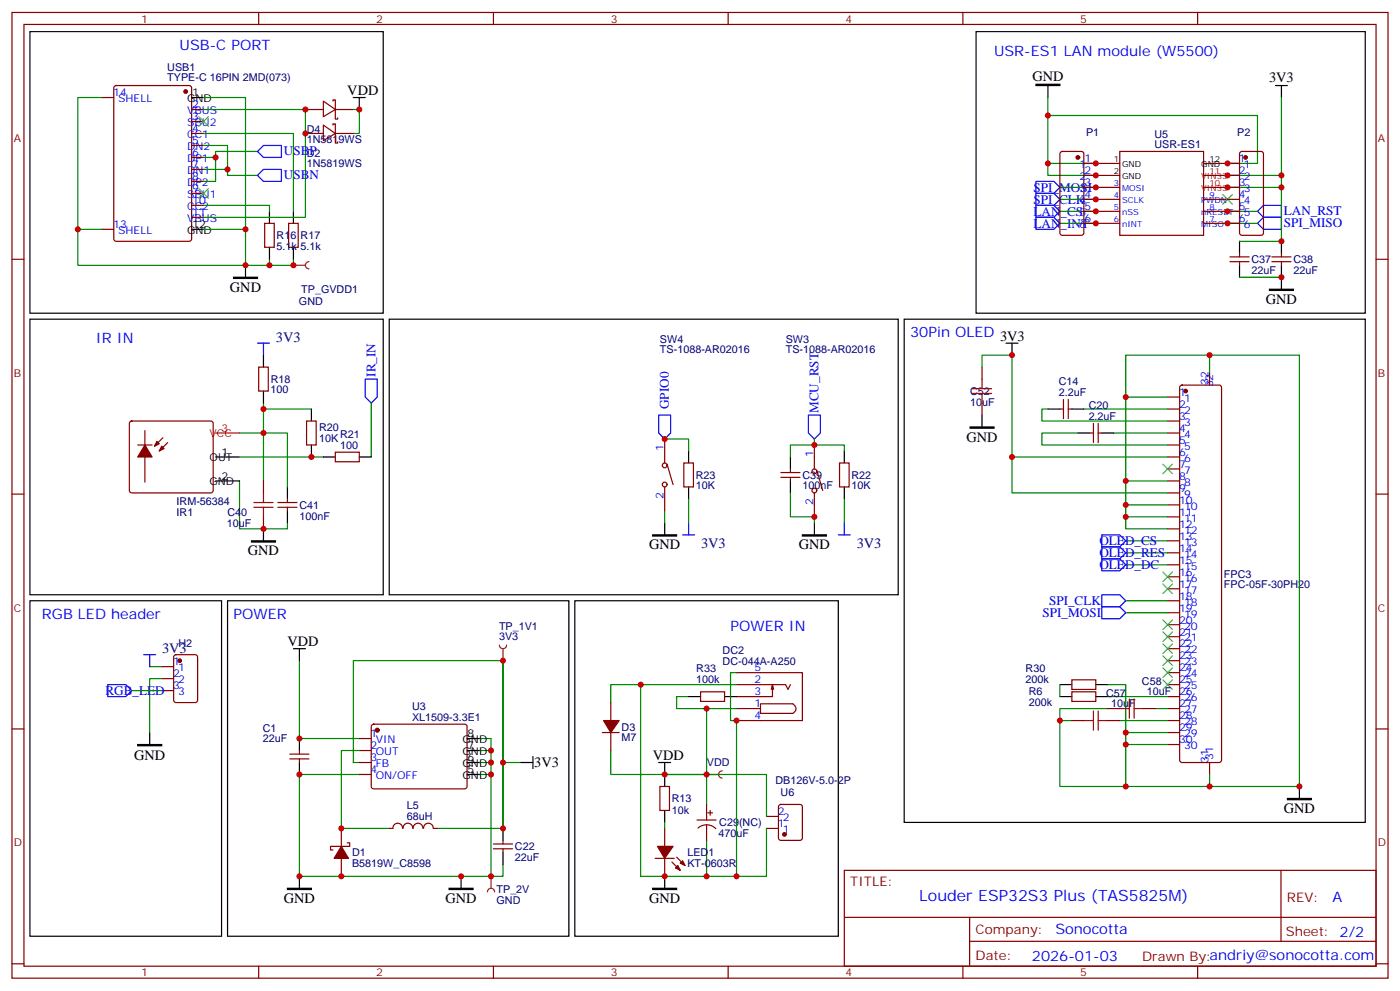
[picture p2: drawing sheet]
<svg xmlns="http://www.w3.org/2000/svg" width="412mm" height="292mm" viewBox="0 0 412 292" stroke-linecap="round" stroke-linejoin="round" font-family="sans-serif">
<g fill="none" stroke="#870000" stroke-width=".35">
<path d="M3.5 3.7h405.4v284.3h-405.4zM7.1 7.2h398.2v277.3h-398.2zM76.2 3.7v3.5M145.3 3.7v3.5M214.5 3.7v3.5M283.6 3.7v3.5M352.8 3.7v3.5M3.5 76.3h3.6M78 65.8h2.8v7h-2.8zM85 65.8h2.8v7h-2.8zM405.3 76.3h3.6M3.5 145.5h3.6"/>
<path d="M405.3 145.5h3.6M3.5 214.6h3.6M405.3 214.6h3.6M248.7 256.3h156.6v28.2h-156.6zM377.3 256.3v20.9M248.7 270.1h156.5M285.6 277.2h119.6M285.6 270.1v14.1M3.5 283.8h3.6M76.2 284.5v3.5M145.3 284.5v3.5M214.5 284.5v3.5"/>
<path d="M283.6 284.5v3.5M352.8 284.5v3.5M405.3 283.8h3.6"/>
</g>
<path d="M79.4 76.3v1.8h-7.1M86.4 76.3v1.8h-7M70.6 141.6v14.1h14.1v-1.7" fill="none" stroke="#008700" stroke-width=".35"/>
<path d="M79.4 62.2v3.6M79.4 72.8v3.5M86.4 62.2v3.6M86.4 72.8v3.5" fill="none" stroke="#000" stroke-width=".35"/>
<path d="M38.3 124.2l.5-.2h23.3l.5 .2 .2 .5v19.7l-.2 .5-.5 .2h-23.3l-.5-.2-.2-.5v-19.7z" fill="#fff" stroke="#870000" stroke-width=".35"/>
<g fill="none" stroke="#000" stroke-width=".35">
<path d="M8.8 9.3h104.1v82.9h-104.1zM287.5 9.3h114.7v82.9h-114.7zM56.4 28.7h3.6M308.7 25.2v3.5M375.7 25.2h3.5M377.5 25.2v3.5M56.4 67.5h3.6M72.3 78.1v3.5M365.1 71v3.6M365.1 78.1v3.5M377.5 71v3.6M377.5 78.1v7.1"/>
<path d="M8.8 94h104.1v81.1h-104.1zM114.7 94h149.9v81.1h-149.9zM77.6 104.6v3.5M77.6 115.1v3.6M63.5 134.5h7.1M91.7 120.4v3.6M91.7 131v3.5M95.2 134.5h3.6M105.8 134.5h3.6M202.8 132.8v3.5M232.8 134.5v3.6M248.7 132.8v3.5"/>
<path d="M63.5 141.6h7.1M77.6 155.7v3.5M84.7 143.4v3.5M84.7 150.4v3.6M195.8 154v3.5M202.8 143.4v3.5M232.8 141.6v3.5M239.9 154v3.5M248.7 143.4v3.5"/>
</g>
<path d="M63.5 127.5h7.1" fill="none" stroke="#f00" stroke-width=".35"/>
<g fill="#870000" stroke="#870000" stroke-width=".35">
<path d="M42.7 131l2.1 3.5h-4.2z"/>
<path d="M47.6 131.4l.7 .7-1.4 .7z"/>
<path d="M46.2 130l.7 .7-1.4 .7z"/>
<circle cx="54.7" cy="27" r=".53"/>
</g>
<g fill="none" stroke="#870000" stroke-width=".35">
<path d="M30 28.7h3.5M33.7 25.4l.5-.2h21.5l.7 .4v44.7l-.4 .7h-21.8l-.6-.4-.1-44.7zM56.4 32.2h3.6M56.4 35.8h3.6M56.4 39.3h3.6M56.4 42.8h3.6M56.4 46.4h3.6M56.4 49.9h3.6M56.4 53.4h3.6M56.4 56.9h3.6M322.8 48.1h7M322.8 51.6h7"/>
<path d="M322.8 55.2h7M322.8 58.7h7M329.8 44.6h24.7v24.7h-24.7zM354.5 48.1h7.1M354.5 51.6h7.1M354.5 55.2h7.1M354.5 58.7h7.1M30 67.5h3.5M56.4 60.5h3.6M56.4 64h3.6M322.8 62.2h7M322.8 65.8h7"/>
<path d="M354.5 62.2h7.1M354.5 65.8h7.1M362.3 77h5.6M362.3 75.6h5.6M365.1 74.6v1M365.1 77v1.1M374.6 77h5.7M374.6 75.6h5.7M377.5 74.6v1M377.5 77v1.1M76.2 108.1h2.8v7h-2.8zM40.6 131h4.2"/>
<path d="M42.7 126.8v15.2M48 128.9l-2.5 2.5M49.4 130.3l-2.5 2.5M90.3 124h2.8v7h-2.8zM98.8 133.1h7v2.9h-7zM201.4 136.3h2.9v7.1h-2.9zM230 139.1h5.7M232.8 138.1v1M247.3 136.3h2.8v7.1h-2.8zM77.6 141.6v3.5M77.6 152.2v3.5M81.8 148h5.7"/>
<path d="M81.8 149.4h5.7M84.7 146.9v1.1M84.7 149.4v1M230 140.5h5.7M232.8 140.5v1.1"/>
</g>
<path d="M305.2 24.8h7v.4h-7zM68.8 81.6h7v.4h-7zM373.9 85.2h7.1v.3h-7.1zM74.1 159.2h7v.4h-7zM192.3 157.5h7v.3h-7zM236.4 157.5h7v.3h-7z" fill="#000" stroke="#000" stroke-width=".35"/>
<g fill="none" stroke="#008700" stroke-width=".35">
<path d="M30 28.7h-7.1v38.8h7.1M60 28.7h12.3v38.8M60 32.2h30v31.8h-30M60 39.3h26.4v22.9M308.7 28.7v19.4h14.1M308.7 34h61.7v14.1h-8.8M377.5 28.7v22.9h-15.9M60 42.8h7v8.8h8.8M60 46.4h3.5M60 49.9h7M75.8 44.6h-12.3v8.8h-3.5M308.7 48.1v3.5h14.1"/>
<path d="M312.2 55.2h10.6M312.2 58.7h10.6M377.5 51.6v3.6h-15.9M377.5 55.2v15.8h-12.4M22.9 67.5v10.6h49.4v-10.6h-12.3M60 60.5h19.4v1.7M312.2 62.2h10.6M312.2 65.8h10.6M361.6 62.2h8.8M361.6 65.8h8.8M365.1 81.6h12.4M77.6 118.7v22.9"/>
<path d="M109.4 118.7v15.8M70.6 127.5h14.1v15.9M70.6 134.5h24.6M77.6 120.4h14.1M195.8 129.3h7v3.5M239.9 131h8.8v1.8M195.8 150.4v3.6M202.8 146.9v7.1M248.7 146.9v7.1"/>
</g>
<path d="M74.8 149.4h5.6M74.8 148h5.6M77.6 145.1v2.9M77.6 149.4v2.8" fill="none" stroke="#a10000" stroke-width=".35"/>
<g fill="none" stroke="#00f" stroke-width=".35">
<path d="M75.8 44.6l1.8-1.8h5.3v3.6h-5.3zM77.6 49.9h5.3v3.5h-5.3l-1.8-1.8zM305.2 53.4h5.2l1.8 1.8-1.8 1.7h-5.2zM305.2 56.9h5.2l1.8 1.8-1.8 1.8h-5.2zM305.2 60.5h5.2l1.8 1.7-1.8 1.8h-5.2zM305.2 64h5.2l1.8 1.8-1.8 1.7h-5.2zM370.4 65.8l1.8-1.8h5.3v3.5h-5.3zM370.4 62.2l1.8-1.7h5.3v3.5h-5.3zM75.8 101h3.6M77.6 101v3.6M107.6 111.6h3.5v5.3l-1.7 1.8-1.8-1.8zM194 122.2h3.6v5.3l-1.8 1.8-1.8-1.8z"/>
<path d="M238.1 122.2h3.6v5.3l-1.8 1.8-1.8-1.8zM201.1 157.5h3.5M202.8 154v3.5M246.9 157.5h3.6M248.7 154v3.5"/>
</g>
<path d="M58.6 34.4l2.8 2.8M61.4 34.4l-2.8 2.8M58.6 55.5l2.8 2.8M61.4 55.5l-2.8 2.8M360.2 57.3l2.8 2.8M363 57.3l-2.8 2.8" fill="none" stroke="#3c3" stroke-width=".35"/>
<path d="M86.4 78.1h3.6M91 77a1.06 1.06 0 0 0-1 1.1 1.06 1.06 0 0 0 1 1.1" fill="none" stroke="#8c2424" stroke-width=".35"/>
<circle cx="86.4" cy="78.1" r=".18" fill="#8c2424"/>
<g fill="none" stroke="#000" stroke-width=".35">
<path d="M266.3 94h135.9v148.1h-135.9zM296.3 101h3.6M298.1 101v3.6M289.3 122.2v3.5M308.7 120.4h3.5M315.7 120.4h3.6M317.5 127.5h3.5M324.6 127.5h3.5M8.8 176.9h56.5v98.8h-56.5zM44.1 215.7v3.5M312.2 205.1h3.5M312.2 201.6h3.5"/>
<path d="M322.8 205.1h3.5M322.8 201.6h3.5M382.8 231.6v3.5"/>
</g>
<g fill="none" stroke="#870000" stroke-width=".35">
<path d="M312.4 44.8l.5-.2h5.7l.6 .4 .1 23.6-.5 .6-5.9 .1-.6-.5-.1-23.5zM319.3 48.1h3.5M319.3 51.6h3.5M319.3 55.2h3.5M319.3 58.7h3.5M361.6 48.1h3.5M361.6 51.6h3.5M361.6 55.2h3.5M361.6 58.7h3.5M365.4 44.8l.4-.2h5.7l.6 .4 .1 23.6-.5 .6-5.9 .1-.6-.5-.1-23.5zM319.3 62.2h3.5M319.3 65.8h3.5"/>
<path d="M361.6 62.2h3.5M361.6 65.8h3.5M289.3 108.1v3.5M289.3 118.7v3.5M313.3 117.6v5.7M314.7 117.6v5.7M344 116.9h3.5M347.7 113.6l.5-.2h10.9l.5 .2 .2 .5v109.7l-.2 .5-.5 .2h-10.9l-.5-.2-.2-.5v-109.7zM356.3 109.9v3.5M312.2 120.4h1.1M314.7 120.4h1M321 127.5h1.1"/>
<path d="M322.1 124.7v5.6M323.5 127.5h1.1M323.5 124.7v5.6M344 120.4h3.5M344 124h3.5M344 127.5h3.5M344 131h3.5M344 134.5h3.5M344 138.1h3.5M344 141.6h3.5M344 145.1h3.5M344 148.7h3.5"/>
<path d="M344 152.2h3.5M344 155.7h3.5M344 159.2h3.5M344 162.8h3.5M344 166.3h3.5M344 169.8h3.5M344 173.4h3.5M344 176.9h3.5M47.6 196.3h3.6M47.6 199.8h3.6M51.4 193l.5-.2h5.6l.7 .4v13l-.5 .6-5.8 .1-.7-.5v-12.9zM344 180.4h3.5"/>
<path d="M344 183.9h3.5M344 187.5h3.5M344 191h3.5M344 194.5h3.5M344 198h3.5M47.6 203.3h3.6M315.7 203.7h7.1v2.8h-7.1zM315.7 200.2h7.1v2.8h-7.1zM315.7 212.2h3.6M326.3 208.6h3.5M326.3 212.2h3.5M336.9 208.6h3.5"/>
<path d="M344 201.6h3.5M344 205.1h3.5M344 208.6h3.5M344 212.2h3.5M344 215.7h3.5M344 219.2h3.5M356.3 224.5v3.5"/>
</g>
<g fill="#870000" stroke="#870000" stroke-width=".35">
<circle cx="52.9" cy="194.5" r=".53"/>
<circle cx="349.2" cy="115.1" r=".53"/>
<circle cx="317.5" cy="46.4" r=".53"/>
<circle cx="366.9" cy="46.4" r=".53"/>
</g>
<path d="M285.8 125.7h7v.4h-7zM40.6 219.2h7v.4h-7zM379.2 235.1h7.1v.3h-7.1z" fill="#000" stroke="#000" stroke-width=".35"/>
<g fill="none" stroke="#008700" stroke-width=".35">
<path d="M289.3 108.1v-3.5h8.8v29.9h45.9M331.6 116.9v24.7h12.4M356.3 104.6h26.5v127h-26.5v-3.6M356.3 109.9v-5.3h-24.7v12.3h12.4M298.1 134.5v10.6h45.9M308.7 120.4h-1.8v3.6h37.1M317.5 127.5h-10.6v3.5h37.1M319.3 120.4h24.7M328.1 127.5h15.9M331.6 141.6v7.1h12.4M331.6 148.7v3.5h12.4M331.6 152.2v3.5h12.4"/>
<path d="M331.6 159.2h12.4M331.6 162.8h12.4M331.6 166.3h12.4M331.6 176.9h12.4M44.1 196.3h3.5M47.6 199.8h-3.5v15.9M88.2 196.3v21.2M148.2 194.5v30h5.3M331.6 180.4h12.4M38.8 203.3h8.8M312.2 201.6v3.5M315.7 212.2h-3.5v19.4h19.4"/>
<path d="M326.3 208.6h-14.1v3.6M326.3 201.6h5.3v14.1M326.3 205.1h17.7M329.8 212.2h14.2M340.4 208.6h3.6M344 219.2h-12.4v12.4h24.7M344 215.7h-12.4v3.5M104.1 224.5v-30h44.1v49.4"/>
</g>
<path d="M324.6 175.1h5.2l1.8 1.8-1.8 1.7h-5.2zM324.6 178.6h5.2l1.8 1.8-1.8 1.8h-5.2zM42.3 192.8h3.6M44.1 192.8v3.5M31.7 201.6h5.3l1.8 1.7-1.8 1.8h-5.3z" fill="none" stroke="#00f" stroke-width=".35"/>
<g fill="none" stroke="#3c3" stroke-width=".35">
<path d="M342.5 136.7l2.9 2.8M345.4 136.7l-2.9 2.8M342.5 168.4l2.9 2.8M342.5 171.9l2.9 2.9M345.4 168.4l-2.9 2.8M345.4 171.9l-2.9 2.9M342.5 182.5l2.9 2.8M342.5 186.1l2.9 2.8M342.5 196.6l2.9 2.9M342.5 193.1l2.9 2.8M342.5 189.6l2.9 2.8M345.4 182.5l-2.9 2.8"/>
<path d="M345.4 186.1l-2.9 2.8M345.4 196.6l-2.9 2.9M345.4 193.1l-2.9 2.8M345.4 189.6l-2.9 2.8M342.5 200.2l2.9 2.8M345.4 200.2l-2.9 2.8"/>
</g>
<path d="M286.5 115.9h5.6M286.5 114.4h5.6M289.3 111.6v2.8M289.3 115.9v2.8M319.3 212.2h2.8M322.1 209.3v5.7M323.5 212.2h2.8M323.5 209.3v5.7M329.8 208.6h2.9M332.7 205.8v5.7M334.1 208.6h2.8M334.1 205.8v5.7" fill="none" stroke="#a10000" stroke-width=".35"/>
<path d="M144.6 258v3.5M143.6 262.6a1.06 1.06 0 0 1 1-1.1 1.06 1.06 0 0 1 1.1 1.1" fill="none" stroke="#8c2424" stroke-width=".35"/>
<circle cx="144.6" cy="258" r=".18" fill="#8c2424"/>
<path d="M88.2 194.5v1.8M88.2 217.5h17.6M141.1 217.5h3.5v40.5M104.1 224.5h1.7M105.8 228h-17.6v30h60v-3.5M105.8 221h-5.3v22.9h14.2M141.1 228h3.5M141.1 224.5h3.5M141.1 221h3.5M148.2 224.5v19.4h-19.4" fill="none" stroke="#008700" stroke-width=".35"/>
<circle cx="111.1" cy="215" r=".53" fill="#870000" stroke="#870000" stroke-width=".35"/>
<g fill="none" stroke="#870000" stroke-width=".35">
<path d="M105.8 217.5h3.6M109.6 213.4l.5-.2 27.1 .1 .4 .6-.1 17.9-.6 .5-27.1-.1-.4-.6v-17.7zM85.4 223.4h5.6M85.4 222h5.6M88.2 221v1M88.2 223.4v1.1M105.8 221h3.6M105.8 224.5h3.6M105.8 228h3.6M145.3 249.9h5.7M145.3 248.5h5.7M148.2 247.4v1.1"/>
<path d="M148.2 249.9v1.1"/>
</g>
<g fill="none" stroke="#000" stroke-width=".35">
<path d="M86.4 191h3.6M88.2 191v3.5M88.2 217.5v3.5M137.6 217.5h3.5M88.2 224.5v3.5M137.6 228h3.5M137.6 224.5h3.5M137.6 221h3.5M153.5 224.5h3.5M157 222.7v3.6M88.2 258v3.5M135.8 258v3.5"/>
<path d="M148.2 243.9v3.5M148.2 251v3.5"/>
</g>
<path d="M84.7 261.5h7v.4h-7zM132.3 261.5h7v.4h-7z" fill="#000" stroke="#000" stroke-width=".35"/>
<path d="M147.1 189.9a1.06 1.06 0 0 0 1.1 1.1 1.06 1.06 0 0 0 1-1.1M148.2 191v3.5" fill="none" stroke="#8c2424" stroke-width=".35"/>
<circle cx="148.2" cy="194.5" r=".18" fill="#8c2424"/>
<path d="M100.5 243.9v5.3M100.5 252.7v5.3M102.3 248.1h.7v1.1h-5.6v1.1h.7M114.7 243.9h1M115.8 243.9a1.41 1.41 0 0 1 1.4-1.5 1.41 1.41 0 0 1 1.4 1.5M118.7 243.9a1.41 1.41 0 0 1 1.4-1.5 1.41 1.41 0 0 1 1.5 1.5M121.7 243.9a1.41 1.41 0 0 1 1.4-1.5 1.41 1.41 0 0 1 1.4 1.5M124.8 243.9a1.41 1.41 0 0 1 1.4-1.5 1.41 1.41 0 0 1 1.4 1.5M127.7 243.9h1.1" fill="none" stroke="#870000" stroke-width=".35"/>
<path d="M100.5 249.2l2.2 3.5h-4.3z" fill="#870000" stroke="#870000" stroke-width=".35"/>
<path d="M67 176.9h100.6v98.8h-100.6z" fill="none" stroke="#000" stroke-width=".35"/>
<path d="M208.1 228h3.6M212.7 227a1.06 1.06 0 0 0-1 1 1.06 1.06 0 0 0 1 1.1" fill="none" stroke="#8c2424" stroke-width=".35"/>
<circle cx="208.1" cy="228" r=".18" fill="#8c2424"/>
<g fill="none" stroke="#008700" stroke-width=".35">
<path d="M104.1 32.2h1.7v7.1h-1.7M239.9 129.3v1.7h-7.1v3.5M232.8 145.1v7.1h7.1v1.8M217 198h-1.8v14.2h1.8v45.8h-28.3v-56.4h28.3M188.7 201.6h-8.8v5.3M202.8 205.1h-3.5v3.5h8.8M217 208.6h-8.9v19.4M179.9 221v7h28.2M208.1 228h17.7v12.4M208.1 228v8.9M195.8 242.1v1.8M208.1 247.4v10.6"/>
<path d="M225.8 243.9v14.1h-8.8"/>
</g>
<g fill="none" stroke="#870000" stroke-width=".35">
<path d="M90 32.2h5.2M90 39.3h5.2M95.2 29.8l3.6 2.4-3.6 2.2zM95.2 36.8l3.6 2.5-3.6 2.1zM98.1 29.8v-.4h.7v2.8M98.1 36.8v-.3h.7v2.8M98.8 32.2v2.9h.7v-.4M98.8 39.3v2.8h.7v-.3M98.8 32.2h5.3M98.8 39.3h5.3M195.8 129.3v7M196.5 136.7l1.8 6"/>
<path d="M239.9 131v7.1M240.6 138.4l1.8 6M195.8 143.4v7M239.9 145.1v7.1M217 198h19.4v14.2h-19.4M177.4 215.7h5M179.9 206.9v5.3M179.9 215.7v5.3M206.4 203.7h7v2.8h-7zM217 201.6h14.4l.7 1.4 .7-1.4M217 208.6h7M224 207.2l9.6 .1a1.6 1.6 0 0 1 .6 2.1l-.7 .6h-9.5z"/>
<path d="M227.5 201.6v3.5h-10.5M227.5 201.6l-.3 1.4M227.5 201.6l.4 1.4M194.4 231.6h2.8v7h-2.8zM208.1 236.9v4.5M208.5 239.3h1.4M209.2 238.6v1.4M229.5 237.1l.5-.2h5.7l.6 .4 .1 9.4-.5 .7h-5.9l-.6-.4-.1-9.4zM193 252.7h5.6M195.8 243.9v5.3M195.8 252.7v5.3M197.9 253.8l2.5 2.5"/>
<path d="M199.3 252.4l2.5 2.4M205.3 241.4h5.7M205.6 243.8a3.8 3.8 0 0 1 5.2 .2M208.1 242.9v4.5M225.8 243.9h3.5M225.8 240.4h3.5"/>
<circle cx="195.8" cy="137" r=".71"/>
<circle cx="239.9" cy="138.8" r=".71"/>
<circle cx="195.8" cy="142.7" r=".71"/>
<circle cx="239.9" cy="144.4" r=".71"/>
</g>
<g fill="#870000" stroke="#870000" stroke-width=".35">
<path d="M177.8 212.2h4.6l-2.5 3.5z"/>
<path d="M199 255.6l.7-.8 .7 1.5z"/>
<path d="M200.4 254.1l.7-.7 .7 1.4z"/>
<path d="M193.7 249.2h4.6l-2.5 3.5z"/>
<circle cx="231.1" cy="245.7" r=".53"/>
</g>
<path d="M104.1 28.7h3.5M105.8 28.7v3.5M169.3 176.9h77.6v98.8h-77.6zM202.8 205.1h3.6M213.4 205.1h3.6M194 224.5h3.6M195.8 224.5v7.1M195.8 238.6v3.5M195.8 258v3.5" fill="none" stroke="#000" stroke-width=".35"/>
<path d="M192.3 261.5h7v.4h-7z" fill="#000" stroke="#000" stroke-width=".35"/>
<path d="M324.6 157.5h5.2l1.8 1.7-1.8 1.8h-5.2zM324.6 161h5.2l1.8 1.8-1.8 1.7h-5.2zM324.6 164.5h5.2l1.8 1.8-1.8 1.8h-5.2z" fill="none" stroke="#00f" stroke-width=".35"/>
<g fill="#c00">
<circle cx="79.4" cy="78.1" r=".88"/>
<circle cx="77.6" cy="155.7" r=".88"/>
<circle cx="77.6" cy="127.5" r=".88"/>
<circle cx="91.7" cy="134.5" r=".88"/>
<circle cx="77.6" cy="120.4" r=".88"/>
<circle cx="22.9" cy="67.5" r=".88"/>
<circle cx="72.3" cy="78.1" r=".88"/>
<circle cx="72.3" cy="67.5" r=".88"/>
<circle cx="63.5" cy="46.4" r=".88"/>
<circle cx="67" cy="49.9" r=".88"/>
<circle cx="195.8" cy="129.3" r=".88"/>
<circle cx="308.7" cy="48.1" r=".88"/>
<circle cx="308.7" cy="34" r=".88"/>
<circle cx="377.5" cy="51.6" r=".88"/>
<circle cx="377.5" cy="55.2" r=".88"/>
<circle cx="377.5" cy="71" r=".88"/>
<circle cx="377.5" cy="81.6" r=".88"/>
<circle cx="86.4" cy="78.1" r=".88"/>
<circle cx="298.1" cy="104.6" r=".88"/>
<circle cx="356.3" cy="104.6" r=".88"/>
<circle cx="382.8" cy="231.6" r=".88"/>
<circle cx="356.3" cy="231.6" r=".88"/>
<circle cx="298.1" cy="134.5" r=".88"/>
<circle cx="331.6" cy="116.9" r=".88"/>
<circle cx="331.6" cy="141.6" r=".88"/>
<circle cx="331.6" cy="148.7" r=".88"/>
<circle cx="331.6" cy="152.2" r=".88"/>
<circle cx="331.6" cy="219.2" r=".88"/>
<circle cx="331.6" cy="231.6" r=".88"/>
<circle cx="312.2" cy="212.2" r=".88"/>
<circle cx="331.6" cy="215.7" r=".88"/>
<circle cx="322.8" cy="48.1" r=".88"/>
<circle cx="322.8" cy="51.6" r=".88"/>
<circle cx="322.8" cy="55.2" r=".88"/>
<circle cx="322.8" cy="58.7" r=".88"/>
<circle cx="322.8" cy="62.2" r=".88"/>
<circle cx="322.8" cy="65.8" r=".88"/>
<circle cx="361.6" cy="48.1" r=".88"/>
<circle cx="361.6" cy="51.6" r=".88"/>
<circle cx="361.6" cy="55.2" r=".88"/>
<circle cx="361.6" cy="62.2" r=".88"/>
<circle cx="361.6" cy="65.8" r=".88"/>
<circle cx="148.2" cy="194.5" r=".88"/>
<circle cx="148.2" cy="224.5" r=".88"/>
<circle cx="88.2" cy="228" r=".88"/>
<circle cx="88.2" cy="217.5" r=".88"/>
<circle cx="144.6" cy="228" r=".88"/>
<circle cx="144.6" cy="224.5" r=".88"/>
<circle cx="144.6" cy="221" r=".88"/>
<circle cx="144.6" cy="258" r=".88"/>
<circle cx="88.2" cy="258" r=".88"/>
<circle cx="135.8" cy="258" r=".88"/>
<circle cx="148.2" cy="243.9" r=".88"/>
<circle cx="100.5" cy="243.9" r=".88"/>
<circle cx="100.5" cy="258" r=".88"/>
<circle cx="217" cy="212.2" r=".88"/>
<circle cx="188.7" cy="201.6" r=".88"/>
<circle cx="208.1" cy="208.6" r=".88"/>
<circle cx="208.1" cy="258" r=".88"/>
<circle cx="208.1" cy="228" r=".88"/>
<circle cx="195.8" cy="258" r=".88"/>
<circle cx="90" cy="32.2" r=".88"/>
<circle cx="195.8" cy="228" r=".88"/>
<circle cx="217" cy="258" r=".88"/>
<circle cx="239.9" cy="131" r=".88"/>
<circle cx="239.9" cy="152.2" r=".88"/>
<circle cx="90" cy="39.3" r=".88"/>
<circle cx="105.8" cy="32.2" r=".88"/>
</g>
<text font-size="4.6" fill="#00f" x="270.8" y="265.3">Louder ESP32S3 Plus (TAS5825M)</text>
<g font-size="4.2" fill="#00f">
<text x="52.9" y="14.6">USB-C PORT</text>
<text x="292.8" y="16.4">USR-ES1 LAN module (W5500)</text>
<text x="28.2" y="101">IR IN</text>
<text x="268.1" y="99.3">30Pin OLED</text>
<text x="12.3" y="182.2">RGB LED header</text>
<text x="68.8" y="182.2">POWER</text>
<text x="215.2" y="185.7">POWER IN</text>
<text x="392.5" y="265.5">A</text>
<text x="310.9" y="275.1">Sonocotta</text>
<text x="304" y="282.9">2026-01-03</text>
</g>
<g font-size="4.2">
<text x="304.1" y="23.7">GND</text>
<text x="102.3" y="28">VDD</text>
<text x="373.8" y="24">3V3</text>
<text x="67.7" y="85.9">GND</text>
<text x="372.9" y="89.5">GND</text>
<text x="294.6" y="100.3">3V3</text>
<text x="284.7" y="130.1">GND</text>
<text x="191.2" y="161.7">GND</text>
<text x="235.3" y="161.7">GND</text>
<text x="73" y="163.5">GND</text>
<text x="84.7" y="190.3">VDD</text>
<text x="39.5" y="223.6">GND</text>
<text x="157.4" y="225.9">3V3</text>
<text x="192.3" y="223.8">VDD</text>
<text x="378.2" y="239.4">GND</text>
<text x="83.6" y="265.8">GND</text>
<text x="131.2" y="265.8">GND</text>
<text x="191.2" y="265.8">GND</text>
</g>
<g font-size="4.2" fill="#000080">
<text x="81.3" y="100.7">3V3</text>
<text x="206.5" y="161.4">3V3</text>
<text x="252.4" y="161.4">3V3</text>
<text x="47.7" y="192.4">3V3</text>
</g>
<g font-size="3.9" fill="#00f">
<text x="83.6" y="45.7">USBP</text>
<text x="83.6" y="52.8">USBN</text>
<text x="304.4" y="56.4">SPI_MOSI</text>
<text x="304.4" y="60">SPI_CLK</text>
<text x="304.4" y="63.5">LAN_CS</text>
<text x="378.2" y="63.4">LAN_RST</text>
<text x="304.4" y="67.1">LAN_INT</text>
<text x="378.2" y="67">SPI_MISO</text>
<text x="110.6" y="110.9" transform="rotate(-90 110.6 110.9)">IR_IN</text>
<text x="197" y="120.5" transform="rotate(-90 197 120.5)">GPIO0</text>
<text x="241.1" y="121.6" transform="rotate(-90 241.1 121.6)">MCU_RST</text>
<text x="323.8" y="160.5">OLED_CS</text>
<text x="323.8" y="164">OLED_RES</text>
<text x="323.8" y="167.6">OLED_DC</text>
<text x="309" y="178.2">SPI_CLK</text>
<text x="307.1" y="181.8">SPI_MOSI</text>
<text x="31" y="204.6">RGB_LED</text>
</g>
<g font-size="3.9" fill="#800">
<text x="250.5" y="260.8">TITLE:</text>
<text x="379.1" y="265.5">REV:</text>
<text x="287.4" y="275">Company:</text>
<text x="378.7" y="275.7">Sheet: 2/2</text>
<text x="287.4" y="282.7">Date:</text>
<text x="336.4" y="282.8">Drawn By:andriy@sonocotta.com</text>
</g>
<g font-size="3.2" fill="#800">
<text x="41.6" y="6.7">1</text>
<text x="110.8" y="6.7">2</text>
<text x="179.9" y="6.7">3</text>
<text x="249.1" y="6.7">4</text>
<text x="318.2" y="6.7">5</text>
<text x="4.1" y="41.8">A</text>
<text x="405.9" y="41.8">A</text>
<text x="4.1" y="110.9">B</text>
<text x="405.9" y="110.9">B</text>
<text x="4.1" y="180.1">C</text>
<text x="405.9" y="180.1">C</text>
<text x="4.1" y="249.2">D</text>
<text x="405.9" y="249.2">D</text>
<text x="41.6" y="287.5">1</text>
<text x="110.8" y="287.5">2</text>
<text x="179.9" y="287.5">3</text>
<text x="249.1" y="287.5">4</text>
<text x="318.2" y="287.5">5</text>
</g>
<g font-size="3.2" fill="#000080">
<text x="49.3" y="24">TYPE-C 16PIN 2MD(073)</text>
<text x="49.3" y="20.8">USB1</text>
<text x="90.4" y="39.1">D4</text>
<text x="319.9" y="40.2">P1</text>
<text x="340.1" y="40.6">U5</text>
<text x="364.5" y="40.2">P2</text>
<text x="90.4" y="42.2">1N5819WS</text>
<text x="90.4" y="46.1">D2</text>
<text x="340.1" y="43.5">USR-ES1</text>
<text x="90.4" y="49.3">1N5819WS</text>
<text x="81.5" y="70.4">R16</text>
<text x="88.5" y="70.4">R17</text>
<text x="81.5" y="73.6">5.1k 5.1k</text>
<text x="368.7" y="77.5">C37</text>
<text x="381" y="77.5">C38</text>
<text x="368.7" y="80.7">22uF</text>
<text x="381" y="80.7">22uF</text>
<text x="88.1" y="89.8">GND</text>
<text x="88.8" y="86.3">TP_GVDD1</text>
<text x="194.4" y="100.8">SW4</text>
<text x="231.5" y="100.8">SW3</text>
<text x="194.4" y="103.9">TS-1088-AR02016</text>
<text x="231.5" y="103.9">TS-1088-AR02016</text>
<text x="79.7" y="112.7">R18</text>
<text x="311.9" y="113.4">C14</text>
<text x="79.7" y="115.9">100</text>
<text x="285.8" y="119.5">10uF</text>
<text x="285.8" y="116.3">C52</text>
<text x="311.9" y="116.6">2.2uF</text>
<text x="320.7" y="123.6">2.2uF</text>
<text x="320.7" y="120.4">C20</text>
<text x="94" y="130.1">10K</text>
<text x="94" y="126.9">R20</text>
<text x="100.2" y="128.9">R21</text>
<text x="100.2" y="132.1">100</text>
<text x="205" y="141">R23</text>
<text x="236.4" y="141">C39</text>
<text x="250.8" y="141">R22</text>
<text x="52" y="148.7">IRM-56384</text>
<text x="88.2" y="149.8">C41</text>
<text x="205" y="144.1">10K</text>
<text x="236.4" y="144.1">100nF</text>
<text x="250.8" y="144.1">10K</text>
<text x="52" y="151.9">IR1</text>
<text x="66.8" y="155.1">10uF</text>
<text x="67" y="151.9">C40</text>
<text x="88.2" y="153">100nF</text>
<text x="360.5" y="173.1">FPC-05F-30PH20</text>
<text x="360.5" y="170.1">FPC3</text>
<text x="147" y="185.4">TP_1V1</text>
<text x="52.6" y="190.4">H2</text>
<text x="147" y="188.6">3V3</text>
<text x="205.1" y="197.8">R33</text>
<text x="212.9" y="195.7">DC-044A-A250</text>
<text x="212.9" y="192.5">DC2</text>
<text x="302.1" y="197.8">R30</text>
<text x="205.1" y="201">100k</text>
<text x="302.1" y="201">200k</text>
<text x="336.4" y="201.6">C58</text>
<text x="121.4" y="208.9">U3</text>
<text x="303.1" y="207.7">200k</text>
<text x="303.1" y="204.5">R6</text>
<text x="325.8" y="205.1">C57</text>
<text x="327.3" y="208.3">10uF</text>
<text x="337.9" y="204.8">10uF 26</text>
<text x="77.4" y="215.4">C1</text>
<text x="121.4" y="212.2">XL1509-3.3E1</text>
<text x="183.1" y="215.1">D3</text>
<text x="77.4" y="218.6">22uF</text>
<text x="183.1" y="218.3">M7</text>
<text x="208.2" y="225.6">VDD</text>
<text x="228.4" y="230.9">DB126V-5.0-2P</text>
<text x="119.9" y="238.2">L5</text>
<text x="197.9" y="239.5">10k</text>
<text x="197.9" y="236.2">R13</text>
<text x="229.9" y="234.4">U6</text>
<text x="119.9" y="241.3">68uH</text>
<text x="211.9" y="243.2">C29(NC)</text>
<text x="151.7" y="250.3">C22</text>
<text x="211.7" y="246.5">470uF</text>
<text x="103.7" y="255.3">B5819W_C8598</text>
<text x="103.7" y="252.1">D1</text>
<text x="151.7" y="253.5">22uF</text>
<text x="202.5" y="255.4">KT-0603R</text>
<text x="202.5" y="252.1">LED1</text>
<text x="146.3" y="263">TP_2V</text>
<text x="146.3" y="266.2">GND</text>
</g>
<g font-size="3.2" fill="#00f">
<text x="33.3" y="28.4">14</text>
<text x="34.8" y="30.1">SHELL</text>
<text x="55.1" y="33.7">VBUS</text>
<text x="56.6" y="31.9">2</text>
<text x="56.6" y="35.4">3</text>
<text x="55.1" y="37.2">SBU2</text>
<text x="55.1" y="40.7">CC1</text>
<text x="56.6" y="38.9">4</text>
<text x="55.1" y="44.2">DN2</text>
<text x="55.1" y="47.8">DP1</text>
<text x="56.6" y="42.5">5</text>
<text x="56.6" y="46">6</text>
<text x="319.4" y="47.8">1</text>
<text x="364.9" y="47.8">1</text>
<text x="55.1" y="51.3">DN1</text>
<text x="56.6" y="49.5">7</text>
<text x="56.6" y="53.1">8</text>
<text x="318" y="49.5">1</text>
<text x="318" y="53.1">2</text>
<text x="319.4" y="51.3">2</text>
<text x="364.9" y="51.3">2</text>
<text x="366.4" y="49.5">1</text>
<text x="366.4" y="53.1">2</text>
<text x="55.1" y="54.8">DP2</text>
<text x="55.1" y="58.3">SBU1</text>
<text x="56.6" y="56.6">9</text>
<text x="318" y="56.6">3</text>
<text x="319.4" y="54.8">3</text>
<text x="319.4" y="58.3">4</text>
<text x="364.9" y="54.8">3</text>
<text x="364.9" y="58.3">4</text>
<text x="366.4" y="56.6">3</text>
<text x="55.1" y="61.9">CC2</text>
<text x="55.1" y="65.4">VBUS</text>
<text x="56.6" y="60.1">10</text>
<text x="56.6" y="63.6">11</text>
<text x="318" y="60.1">4</text>
<text x="318" y="63.6">5</text>
<text x="319.4" y="61.9">5</text>
<text x="319.4" y="65.4">6</text>
<text x="364.9" y="61.9">5</text>
<text x="364.9" y="65.4">6</text>
<text x="366.4" y="60.1">4</text>
<text x="366.4" y="63.6">5</text>
<text x="33.3" y="67.2">13</text>
<text x="34.8" y="68.9">SHELL</text>
<text x="318" y="67.2">6</text>
<text x="366.4" y="67.2">6</text>
<text x="356" y="113.4" transform="rotate(-90 356 113.4)">32</text>
<text x="347.3" y="116.6">1</text>
<text x="348.8" y="118.3">1</text>
<text x="357.4" y="114.1" transform="rotate(-90 357.4 114.1)">32</text>
<text x="347.3" y="120.1">2</text>
<text x="347.3" y="123.6">3</text>
<text x="348.8" y="121.8">2</text>
<text x="348.8" y="125.4">3</text>
<text x="347.3" y="127.1">4</text>
<text x="347.3" y="130.7">5</text>
<text x="348.8" y="128.9">4</text>
<text x="195.4" y="132.8" transform="rotate(-90 195.4 132.8)">1</text>
<text x="239.5" y="134.5" transform="rotate(-90 239.5 134.5)">1</text>
<text x="347.3" y="134.2">6</text>
<text x="347.3" y="137.7">7</text>
<text x="348.8" y="132.4">5</text>
<text x="348.8" y="136">6</text>
<text x="347.3" y="141.3">8</text>
<text x="348.8" y="139.5">7</text>
<text x="348.8" y="143">8</text>
<text x="195.4" y="146.9" transform="rotate(-90 195.4 146.9)">2</text>
<text x="239.5" y="148.7" transform="rotate(-90 239.5 148.7)">2</text>
<text x="347.3" y="144.8">9</text>
<text x="347.3" y="148.3">10</text>
<text x="348.8" y="146.5">9</text>
<text x="347.3" y="151.8">11</text>
<text x="347.3" y="155.4">12</text>
<text x="348.8" y="150.1">10</text>
<text x="348.8" y="153.6">11</text>
<text x="347.3" y="158.9">13</text>
<text x="348.8" y="157.1">12</text>
<text x="348.8" y="160.7">13</text>
<text x="347.3" y="162.4">14</text>
<text x="347.3" y="165.9">15</text>
<text x="348.8" y="164.2">14</text>
<text x="348.8" y="167.7">15</text>
<text x="347.3" y="169.5">16</text>
<text x="347.3" y="173">17</text>
<text x="348.8" y="171.2">16</text>
<text x="347.3" y="176.5">18</text>
<text x="348.8" y="174.8">17</text>
<text x="348.8" y="178.3">18</text>
<text x="347.3" y="180.1">19</text>
<text x="347.3" y="183.6">20</text>
<text x="348.8" y="181.8">19</text>
<text x="348.8" y="185.3">20</text>
<text x="347.3" y="187.1">21</text>
<text x="347.3" y="190.6">22</text>
<text x="348.8" y="188.9">21</text>
<text x="51" y="195.9">1</text>
<text x="52.5" y="197.7">1</text>
<text x="222.2" y="197.7">5</text>
<text x="347.3" y="194.2">23</text>
<text x="347.3" y="197.7">24</text>
<text x="348.8" y="192.4">22</text>
<text x="348.8" y="195.9">23</text>
<text x="51" y="199.5">2</text>
<text x="51" y="203">3</text>
<text x="52.5" y="201.2">2</text>
<text x="222.2" y="201.2">2</text>
<text x="347.3" y="201.2">25</text>
<text x="348.8" y="199.5">24</text>
<text x="348.8" y="203">25</text>
<text x="52.5" y="204.8">3</text>
<text x="222.2" y="204.8">3</text>
<text x="222.2" y="208.3">1</text>
<text x="347.3" y="208.3">27</text>
<text x="348.8" y="206.5">26</text>
<text x="222.2" y="211.8">4</text>
<text x="347.3" y="211.8">28</text>
<text x="347.3" y="215.3">29</text>
<text x="348.8" y="210">27</text>
<text x="348.8" y="213.6">28</text>
<text x="109.2" y="217.1">1</text>
<text x="109.2" y="220.6">2</text>
<text x="110.7" y="218.9">VIN</text>
<text x="347.3" y="218.9">30</text>
<text x="348.8" y="217.1">29</text>
<text x="348.8" y="220.6">30</text>
<text x="109.2" y="224.2">3</text>
<text x="109.2" y="227.7">4</text>
<text x="110.7" y="222.4">OUT</text>
<text x="110.7" y="225.9">FB</text>
<text x="356" y="224.5" transform="rotate(-90 356 224.5)">31</text>
<text x="357.4" y="223.8" transform="rotate(-90 357.4 223.8)">31</text>
<text x="110.7" y="229.4">ON/OFF</text>
<text x="229.1" y="243.6">1</text>
<text x="229.1" y="240">2</text>
<text x="230.6" y="245.3">1</text>
<text x="230.6" y="241.8">2</text>
</g>
<g font-size="3.2">
<text x="56.6" y="28.4">1</text>
<text x="55.1" y="30.1">GND</text>
<text x="55.1" y="68.9">GND</text>
<text x="56.6" y="67.2">12</text>
<text x="61.7" y="135.6">OUT</text>
<text x="65.3" y="134.2">1</text>
<text x="61.7" y="142.7">GND</text>
<text x="65.3" y="141.3">2</text>
<text x="136.3" y="218.9">GND</text>
<text x="137.8" y="220.6">7</text>
<text x="137.8" y="217.1">8</text>
<text x="136.3" y="225.9">GND</text>
<text x="136.3" y="222.4">GND</text>
<text x="137.8" y="227.7">5</text>
<text x="137.8" y="224.2">6</text>
<text x="136.3" y="229.4">GND</text>
</g>
<g font-size="3.2" fill="#f00">
<text x="61.7" y="128.6">VCC</text>
<text x="65.3" y="127.1">3</text>
</g>
<g font-size="2.5">
<text x="328.1" y="47.8">1</text>
<text x="356.3" y="47.8">12</text>
<text x="328.1" y="51.3">2</text>
<text x="330.6" y="49.2">GND</text>
<text x="330.6" y="52.7">GND</text>
<text x="353.8" y="49.2">GND</text>
</g>
<g font-size="2.5" fill="#f00">
<text x="353.8" y="52.7">VIN33</text>
<text x="356.3" y="51.3">11</text>
<text x="353.8" y="56.2">VIN33</text>
<text x="356.3" y="54.8">10</text>
</g>
<g font-size="2.5" fill="#00f">
<text x="328.1" y="54.8">3</text>
<text x="328.1" y="58.3">4</text>
<text x="330.6" y="56.2">MOSI</text>
<text x="330.6" y="59.8">SCLK</text>
<text x="353.8" y="59.8">PWDN</text>
<text x="356.3" y="58.3">9</text>
<text x="328.1" y="61.9">5</text>
<text x="328.1" y="65.4">6</text>
<text x="330.6" y="63.3">nSS</text>
<text x="353.8" y="63.3">nRESET</text>
<text x="356.3" y="65.4">7</text>
<text x="356.3" y="61.9">8</text>
<text x="330.6" y="66.8">nINT</text>
<text x="353.8" y="66.8">MISO</text>
</g>
</svg>
